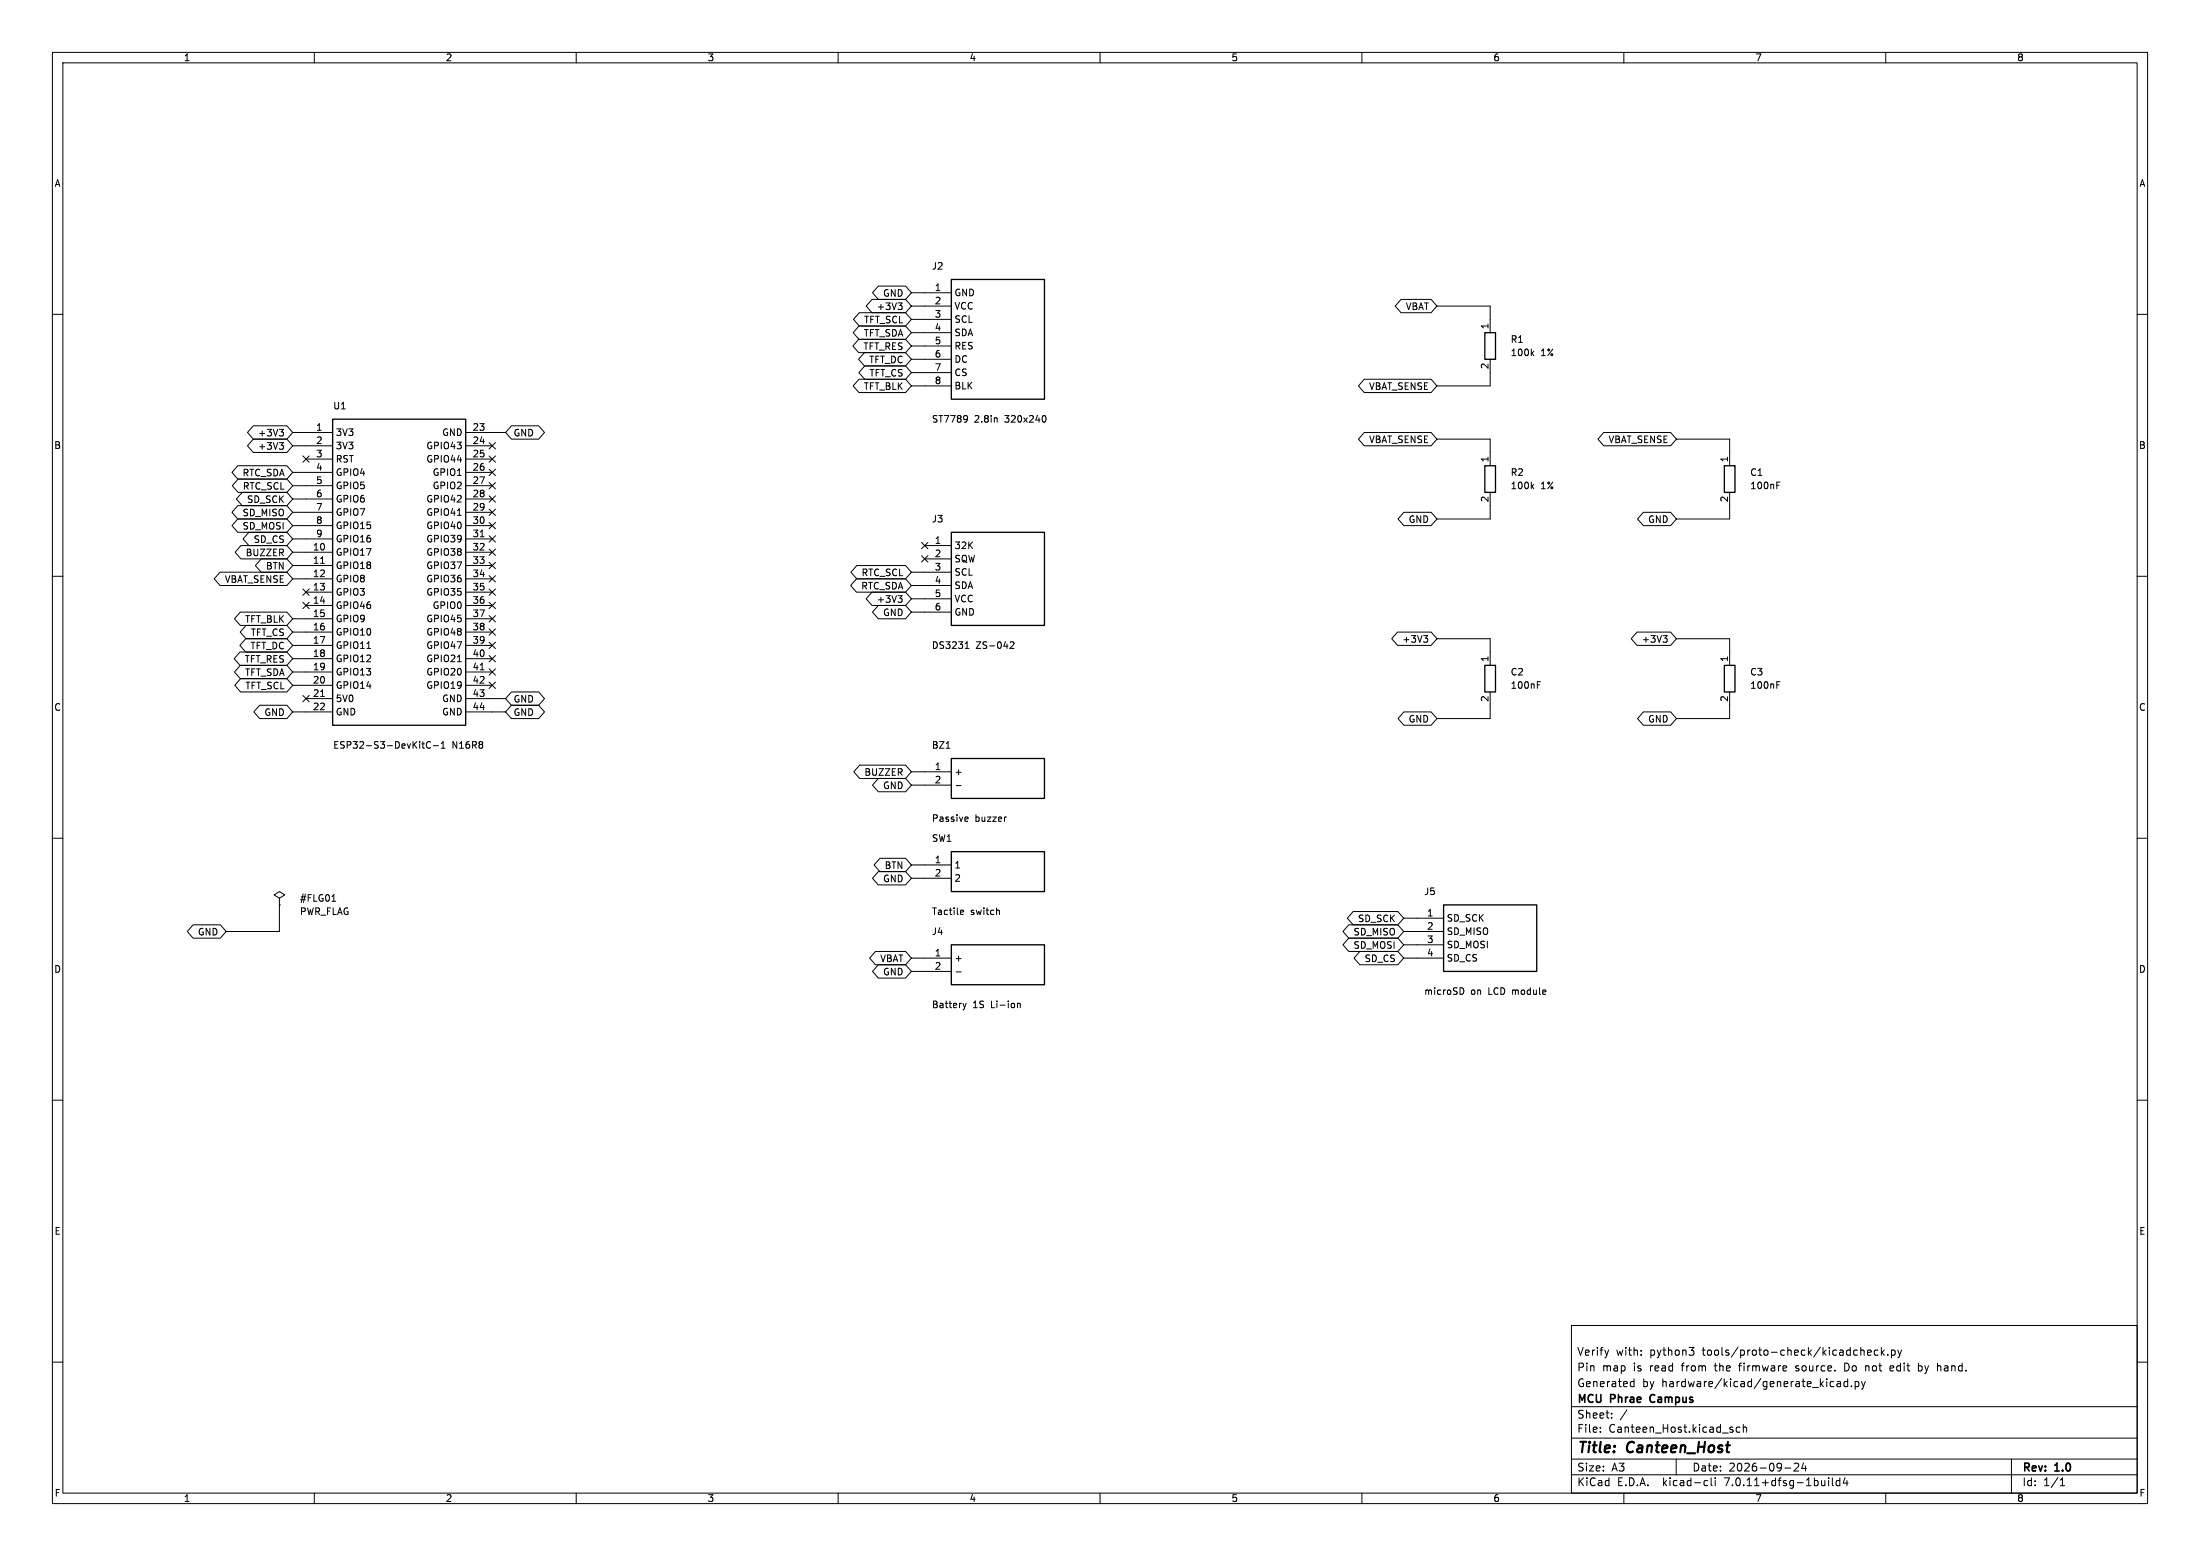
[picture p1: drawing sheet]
<svg xmlns="http://www.w3.org/2000/svg" width="420mm" height="297mm" viewBox="0 0 420 297" stroke-linecap="round" stroke-linejoin="round" font-family="sans-serif">
<g fill="none" stroke="#000" stroke-width=".19">
<path d="M10 10h400v277h-400zM12 12h396v273h-396zM60 10v2M110 10v2M160 10v2M210 10v2M260 10v2M310 10v2M360 10v2M10 60h2M164 59.7h8.9l1.1 1.3-1.1 1.2h-8.9l-1.1-1.2zM166.5 57.1h6.4l1.1 1.3-1.1 1.3h-6.4l-1.1-1.3z"/>
<path d="M167.7 54.6h5.2l1.1 1.3-1.1 1.3h-5.2l-1.1-1.3zM171.4 57.8h.8l-.4 .5M172 58.3l.2 .2v.3l-.2 .3M174 55.9h7.6M174 58.4h7.6M267.5 57.1h5.7l1.1 1.3-1.1 1.3h-5.7l-1.2-1.3zM274.3 58.4h10.2v5.1M408 60h2M163.9 64.8h9l1.1 1.2-1.1 1.3h-9l-1.1-1.3zM164 72.4h8.9l1.1 1.3-1.1 1.2h-8.9l-1.1-1.2zM164 62.2h8.9l1.1 1.3-1.1 1.3h-8.9l-1.1-1.3zM165 67.3h7.9l1.1 1.3-1.1 1.3h-7.9l-1.1-1.3z"/>
<path d="M165.1 69.8h7.8l1.1 1.3-1.1 1.3h-7.8l-1.1-1.3zM174 61h7.6M174 63.5h7.6M174 66h7.6M174 68.6h7.6M174 71.1h7.6M174 73.7h7.6M184.4 79.3l.3 .3-.2 .9M184.7 79.9l-.3 .2M190.3 79.8l.1 .8M199.3 79.3a.68 .68 0 0 1 .4 .7 .68 .68 0 0 1-.4 .6M260.4 72.4h12.8l1.1 1.3-1.1 1.2h-12.8l-1.1-1.2z"/>
<path d="M284.5 68.6v5.1h-10.2M292.5 67.4l.3 .5M292.8 67l-.5 .5M45.4 88.9h9.4l1.1 1.3-1.1 1.2h-9.4l-1.1-1.2zM45.4 99.1h9.4l1.1 1.2-1.1 1.3h-9.4l-1.1-1.3zM45.4 96.5h9.4l1.1 1.3-1.1 1.3h-9.4l-1.1-1.3zM45.5 91.4h9.3l1.1 1.3-1.1 1.3h-9.3l-1.2-1.3zM46.2 94h8.6l1.1 1.3-1.1 1.2h-8.6l-1.1-1.2zM48.4 83.8h6.4l1.1 1.3-1.1 1.3h-6.4l-1.2-1.3zM48.4 81.3h6.4l1.1 1.3-1.1 1.2h-6.4l-1.2-1.2zM53.3 84.5h.8l-.4 .5M53.3 82h.8l-.4 .4"/>
<path d="M53.9 85l.2 .2v.3l-.2 .3M53.9 82.4l.2 .3v.3l-.2 .2M55.9 82.6h7.6M55.9 85.1h7.6M55.9 90.2h7.6M55.9 92.7h7.6M55.9 95.3h7.6M55.9 97.8h7.6M57.8 87l1.2 1.2M58.4 87.6h5.1M59 87l-1.2 1.2M87.3 98.4h.7"/>
<path d="M88.9 82.6h7.6M88.9 85.1h5.1M88.9 87.6h5.1M88.9 90.2h5.1M88.9 92.7h5.1M88.9 95.3h5.1M88.9 97.8h5.1M93.4 97.2l1.2 1.2M93.4 99.7l1.2 1.2M93.4 94.6l1.2 1.3M93.4 84.5l1.2 1.2M93.4 89.6l1.2 1.2"/>
<path d="M93.4 92.1l1.2 1.2M93.4 87l1.2 1.2M94.6 97.2l-1.2 1.2M94.6 99.7l-1.2 1.2M94.6 94.6l-1.2 1.3M94.6 84.5l-1.2 1.2M94.6 89.6l-1.2 1.2M94.6 92.1l-1.2 1.2M94.6 87l-1.2 1.2M97.6 81.3h5.2l1.1 1.3-1.1 1.2h-5.2l-1.1-1.2zM260.4 82.5h12.8l1.1 1.3-1.1 1.3h-12.8l-1.1-1.3zM268 97.8h5.2l1.1 1.3-1.1 1.2h-5.2l-1.1-1.2z"/>
<path d="M274.3 83.8h10.2v5.1M284.5 94v5.1h-10.2M292.5 92.8l.3 .5M292.8 92.4l-.5 .5M306.2 82.5h12.7l1.1 1.3-1.1 1.3h-12.7l-1.1-1.3zM313.7 97.8h5.2l1.1 1.3-1.1 1.2h-5.2l-1.1-1.2zM320 83.8h10.2v5.1M330.2 94v5.1h-10.2M339.2 92.6h.4M339.2 92h.6M10 110h2M42 109.2h12.8l1.1 1.3-1.1 1.3h-12.8l-1.1-1.3z"/>
<path d="M45.9 116.8h8.9l1.1 1.3-1.1 1.3h-8.9l-1.1-1.3zM46 104.1h8.8l1.1 1.3-1.1 1.3h-8.8l-1.1-1.3zM47 119.4h7.8l1.1 1.3-1.1 1.2h-7.8l-1.1-1.2zM47.5 101.6h7.3l1.1 1.3-1.1 1.2h-7.3l-1.1-1.2zM49.9 106.7h4.9l1.1 1.3-1.1 1.2h-4.9l-1.1-1.2zM55.9 105.4h7.6M55.9 108h7.6M55.9 110.5h7.6M55.9 118.1h7.6M55.9 100.3h7.6M55.9 102.9h7.6M57.8 112.4l1.2 1.2"/>
<path d="M57.8 115l1.2 1.2M58.4 113h5.1M58.4 115.6h5.1M59 112.4l-1.2 1.2M59 115l-1.2 1.2M61.2 107.5h.7M88.9 105.4h5.1M88.9 108h5.1M88.9 110.5h5.1M88.9 113h5.1M88.9 115.6h5.1M88.9 118.1h5.1"/>
<path d="M88.9 100.3h5.1M88.9 102.9h5.1M91.7 102.5h.7M93.4 102.3l1.2 1.2M93.4 104.8l1.2 1.2M93.4 107.3l1.2 1.3M93.4 109.9l1.2 1.2M93.4 112.4l1.2 1.2M93.4 115l1.2 1.2M93.4 117.5l1.2 1.2M94.6 102.3l-1.2 1.2M94.6 104.8l-1.2 1.2"/>
<path d="M94.6 107.3l-1.2 1.3M94.6 109.9l-1.2 1.2M94.6 112.4l-1.2 1.2M94.6 115l-1.2 1.2M94.6 117.5l-1.2 1.2M163.5 110.5h9.4l1.1 1.3-1.1 1.2h-9.4l-1.1-1.2zM163.6 107.9h9.3l1.1 1.3-1.1 1.3h-9.3l-1.1-1.3zM166.5 113h6.4l1.1 1.3-1.1 1.3h-6.4l-1.1-1.3zM167.7 115.6h5.2l1.1 1.2-1.1 1.3h-5.2l-1.1-1.3zM171.4 113.7h.8l-.4 .5M172 114.2l.2 .2v.3l-.2 .3M174 109.2h7.6"/>
<path d="M174 111.8h7.6M174 114.3h7.6M174 116.8h7.6M175.9 103.5l1.2 1.2M175.9 106.1l1.2 1.2M176.5 104.1h5.1M176.5 106.7h5.1M177.1 103.5l-1.2 1.2M177.1 106.1l-1.2 1.2M408 110h2M45.8 124.5h9l1.1 1.2-1.1 1.3h-9l-1.1-1.3zM45.9 127h8.9l1.1 1.3-1.1 1.2h-8.9l-1.1-1.2z"/>
<path d="M45.9 129.5h8.9l1.1 1.3-1.1 1.3h-8.9l-1.1-1.3zM46.9 121.9h7.9l1.1 1.3-1.1 1.3h-7.9l-1.1-1.3zM49.6 134.6h5.2l1.1 1.3-1.1 1.3h-5.2l-1.1-1.3zM55.9 120.7h7.6M55.9 123.2h7.6M55.9 125.7h7.6M55.9 128.3h7.6M55.9 130.8h7.6M55.9 135.9h7.6M57.8 132.7l1.2 1.3M58.4 133.4h5.1M59 132.7l-1.2 1.3"/>
<path d="M61.2 132.9h.7M70 123.8h.8M87.3 126.3h.7M88.9 120.7h5.1M88.9 123.2h5.1M88.9 125.7h5.1M88.9 128.3h5.1M88.9 130.8h5.1M88.9 133.4h7.6M88.9 135.9h7.6M91.7 127.9h.7M93.4 127.7l1.2 1.2"/>
<path d="M93.4 122.6l1.2 1.2M93.4 125.1l1.2 1.2M93.4 130.2l1.2 1.2M93.4 120l1.2 1.3M94.6 127.7l-1.2 1.2M94.6 122.6l-1.2 1.2M94.6 125.1l-1.2 1.2M94.6 130.2l-1.2 1.2M94.6 120l-1.2 1.3M97.6 134.6h5.2l1.1 1.3-1.1 1.3h-5.2l-1.1-1.3zM97.6 132.1h5.2l1.1 1.3-1.1 1.2h-5.2l-1.1-1.2zM184.3 123.8h.7"/>
<path d="M184.4 122.8l.2-.3v1.3M192.8 122.6l.5-.1 .3 .4-.8 .9h.8M266.8 120.6h6.4l1.1 1.3-1.1 1.3h-6.4l-1.1-1.3zM268 135.9h5.2l1.1 1.3-1.1 1.2h-5.2l-1.1-1.2zM271.8 121.3h.7l-.4 .5M272.3 121.8l.2 .2v.3l-.2 .3M274.3 121.9h10.2v5.1M284.5 132.1v5.1h-10.2M293.5 130.7h.4M293.5 130.1h.6M312.5 120.6h6.4l1.1 1.3-1.1 1.3h-6.4l-1.1-1.3zM313.7 135.9h5.2l1.1 1.3-1.1 1.2h-5.2l-1.1-1.2z"/>
<path d="M317.5 121.3h.8l-.5 .5M318 121.8l.3 .2v.3l-.3 .3M320 121.9h10.2v5.1M330.2 132.1v5.1h-10.2M339.2 130.7h.4M339.2 130.1h.6M10 160h2M80.5 142h.5M80.7 141.5v1.1l.3 .2M82.2 141.7a.6 .6 0 0 0-.9 .4 .6 .6 0 0 0 .6 .7l.3-.1M82.7 142.3h1M84.2 142.8h.8"/>
<path d="M84.2 141.9l.4-.4v1.3M164.1 146h8.8l1.1 1.3-1.1 1.3h-8.8l-1.1-1.3zM167.7 148.6h5.2l1.1 1.3-1.1 1.2h-5.2l-1.1-1.2zM174 147.3h7.6M174 149.9h7.6M180.6 142.8h.8M182.5 150h1M184.4 155.9l.3 .1 .1 .2-.6 .2M184.7 156.7l-.3 .1M192 155.9h.1M408 160h2M36.9 176.5h5.2l1.1 1.3-1.1 1.3h-5.2l-1.1-1.3z"/>
<path d="M53.3 171.5l1.1-.7-1.1-.6-1 .6 1 .7v1.2M53.3 172.7h.1M53.3 172.7v5.1h-10.1M63.4 172h.7M167.7 166.4h5.2l1.1 1.2-1.1 1.3h-5.2l-1.1-1.3zM168 163.8h4.9l1.1 1.3-1.1 1.3h-4.9l-1.1-1.3zM174 165.1h7.6M174 167.6h7.6M183.5 173.7l.4 .1 .1 .2-.6 .1M183.9 174.5l-.4 .1M190.6 173.7l.2 .2v.7M257.5 179.1h9.4l1.1 1.2-1.1 1.3h-9.4l-1.1-1.3z"/>
<path d="M257.5 176.5h9.4l1.1 1.3-1.1 1.3h-9.4l-1.1-1.3zM258.3 174h8.6l1.1 1.3-1.1 1.2h-8.6l-1.1-1.2zM268 175.3h7.6M268 177.8h7.6M167.1 181.6h5.8l1.1 1.3-1.1 1.3h-5.8l-1.1-1.3zM167.7 184.1h5.2l1.1 1.3-1.1 1.3h-5.2l-1.1-1.3zM174 182.9h7.6M174 185.4h7.6M182.5 185.5h1M183.8 191.5l.3 .8M184.1 192.3l-.1 .4M184.4 191.5l-.3 .8"/>
<path d="M194.2 191.5v.8M194.2 191.6l.2-.1 .3 .1 .1 .7M259.6 181.6h7.3l1.1 1.3-1.1 1.3h-7.3l-1.1-1.3zM268 182.9h7.6M268 180.3h7.6M279 188.5a.68 .68 0 0 1 .5 .7 .68 .68 0 0 1-.5 .6M10 210h2M408 210h2M10 260h2M300 253h108v32h-108zM307.1 257.7l-.4 1M313.3 258.5v.2"/>
<path d="M313.3 257.8v.1M322.4 257.2h1l-.5 .6M323.1 257.8l.3 .2v.4l-.3 .3M355.4 257.7h.3l.2 .2v.8M356.5 258.2l.7-.2v-.2l-.5-.1-.2 .2 .1 .7h.6M358.5 257.8l-.4-.1-.3 .3 .1 .6h.6M359.2 257.2v1.5M359.3 258.1l.4 .6M359.7 257.7l-.5 .6M360.4 258.5v.2M361.1 257.8l.4-.1 .3 .3-.1 .6h-.6M361.1 257.7v1.5"/>
<path d="M362.3 257.7l.4 1M362.7 258.7l-.4 .5M363 257.7l-.3 1M408 260h2M300 278.5h108M300 274.5h108M300 268.5h108M305.5 273.2v.2M305.5 272.5v.1M307.7 270.5v.2M307.7 269.8v.1M310.6 269.1l-1.3 1.9"/>
<path d="M311.4 264.6h.5M311.4 263.8h.5M311.9 263.2v1.5M320 278.5v3M332.2 272.5l-.5-.1-.3 .3 .2 .6h.6M332.8 272.5l.2-.1 .4 .1v.9M332.8 271.9v1.5M342.5 279.4l.6-.1 .2 .1 .1 .3-1 1.1h1M342.8 261.6l.1 .1M342.9 260.8v.3M344.3 279.2l-.4 1.1h1M344.7 279.8v1"/>
<path d="M349.7 263.7l.4 .1M350.1 264.6l-.4 .1M350.7 263.8h.6l.1 .9M351.4 264l-.5 .1a.29 .29 0 0 0-.2 .3 .29 .29 0 0 0 .2 .3l.5-.1M352.5 260.2h-.3v1.5h.3M352.7 263.8l-.4-.1-.3 .3 .2 .6h.5M352.7 263.2v1.5M353.4 264.5v.2M354.2 263.8l.4-.1 .3 .3-.2 .6h-.5M354.2 263.7v1.5M355.4 263.7l.3 1M355.7 264.7l-.3 .5"/>
<path d="M356.1 263.7l-.4 1M356.6 260.7l-.4 .1M361.4 260.8l-.4-.1-.2 .2 .1 .7h.5M361.5 261l-.7 .2M366.2 260.8l.5-.1 .2 .3M366.2 260.2v1.5M366.9 261.4l-.2 .3-.5-.1M370.3 260.7l.2 .2v.8M384 278.5v6.5M60 285v2M110 285v2M160 285v2"/>
<path d="M210 285v2M260 285v2M300 281.5h108M310 285v2M325.6 282.6l.4 .1M326 283.5l-.4 .1M326.7 282.1v1.3l.2 .2M327.4 282.1v.1M327.4 282.6v1M340.7 280.2h1.2M349.1 282.1v.1M349.1 282.6v1"/>
<path d="M349.8 282.1v1.3l.2 .2M351.2 282.7l-.4-.1-.3 .3 .2 .6h.5M351.2 282.1v1.5M352.2 282l-.3 1.1h.9M352.6 282.6v1M360 285v2M393.3 283.6h.9M393.3 282.5l.4-.4v1.5"/>
</g>
<path d="M315.1 266.4l-.1 .4 .1 .7" fill="none" stroke="#000" stroke-width=".3"/>
<path d="M181.6 53.3h17.8v22.9h-17.8zM283.5 63.5h2v5.1h-2zM63.5 80h25.4v58.4h-25.4zM283.5 88.9h2v5.1h-2zM329.2 88.9h2v5.1h-2zM181.6 101.6h17.8v17.8h-17.8zM283.5 127h2v5.1h-2zM329.2 127h2v5.1h-2zM181.6 144.8h17.8v7.6h-17.8zM181.6 162.6h17.8v7.6h-17.8zM275.6 172.7h17.8v12.7h-17.8zM181.6 180.3h17.8v7.7h-17.8z" fill="none" stroke="#000" stroke-width=".25"/>
<g font-size="2.8">
<text x="301" y="277.9">Title:</text>
<text x="310.6" y="277.9">Canteen_Host</text>
</g>
<g font-size="2.1">
<text x="301" y="262">Pin</text>
<text x="301" y="259">Verify</text>
<text x="305.9" y="262">map</text>
<text x="308.5" y="259">with:</text>
<text x="311.9" y="262">is</text>
<text x="315" y="259">python3</text>
<text x="315.1" y="262">read</text>
<text x="321.3" y="262">from</text>
<text x="325.2" y="259">tools/proto-check/kicadcheck.py</text>
<text x="327.8" y="262">the</text>
<text x="332.6" y="262">firmware</text>
<text x="343.5" y="262">source.</text>
<text x="353" y="262">Do</text>
<text x="357.1" y="262">not</text>
<text x="362" y="262">edit</text>
<text x="367.5" y="262">by</text>
<text x="371.3" y="262">hand.</text>
<text x="301" y="268.2">MCU</text>
<text x="301" y="265">Generated</text>
<text x="307.5" y="268.2">Phrae</text>
<text x="313.5" y="265">by</text>
<text x="315.7" y="268.2">Campus</text>
<text x="317.3" y="265">hardware/kicad/generate_kicad.py</text>
<text x="301" y="273.7">File:</text>
<text x="301" y="271">Sheet:</text>
<text x="307.1" y="273.7">Canteen_Host.kicad_sch</text>
<text x="301" y="281.1">Size:</text>
<text x="307.6" y="281.1">A3</text>
<text x="323" y="281.1">Date:</text>
<text x="330" y="281.1">2026-09-24</text>
<text x="386" y="281.3">Rev:</text>
<text x="392.4" y="281.3">1.0</text>
<text x="301" y="283.9">KiCad</text>
<text x="308.7" y="283.9">E.D.A.</text>
<text x="317.6" y="283.9">kicad-cli</text>
<text x="329.5" y="283.9">7.0.11+dfsg-1build4</text>
<text x="386" y="283.9">Id:</text>
<text x="390.1" y="283.9">1/1</text>
</g>
<g font-size="1.8">
<text x="35" y="11.9">1</text>
<text x="85" y="11.9">2</text>
<text x="135" y="11.9">3</text>
<text x="185" y="11.9">4</text>
<text x="235" y="11.9">5</text>
<text x="285" y="11.9">6</text>
<text x="335" y="11.9">7</text>
<text x="385" y="11.9">8</text>
<text x="10.3" y="35.9">A</text>
<text x="408.3" y="35.9">A</text>
<text x="177.8" y="51.7">J2</text>
<text x="167.3" y="59.4">+3V3</text>
<text x="168.5" y="56.8">GND</text>
<text x="178.4" y="55.6">1</text>
<text x="178.4" y="58.2">2</text>
<text x="182.1" y="56.7">GND</text>
<text x="182.1" y="59.3">VCC</text>
<text x="268.3" y="59.4">VBAT</text>
<text x="164.8" y="64.5">TFT_SDA</text>
<text x="164.9" y="61.9">TFT_SCL</text>
<text x="178.4" y="60.7">3</text>
<text x="178.4" y="63.2">4</text>
<text x="178.4" y="65.8">5</text>
<text x="182.1" y="61.8">SCL</text>
<text x="182.1" y="64.4">SDA</text>
<text x="284.2" y="62.9" transform="rotate(-90 284.2 62.9)">1</text>
<text x="288.3" y="65.6">R1</text>
<text x="164.7" y="67">TFT_RES</text>
<text x="165.8" y="69.5">TFT_DC</text>
<text x="178.4" y="68.3">6</text>
<text x="178.4" y="70.9">7</text>
<text x="182.1" y="66.9">RES</text>
<text x="182.1" y="69.4">DC</text>
<text x="182.1" y="72">CS</text>
<text x="284.2" y="70.6" transform="rotate(-90 284.2 70.6)">2</text>
<text x="288.3" y="68.2">100k</text>
<text x="294.1" y="68.2">1%</text>
<text x="164.8" y="74.6">TFT_BLK</text>
<text x="165.9" y="72.1">TFT_CS</text>
<text x="178.4" y="73.4">8</text>
<text x="182.1" y="74.5">BLK</text>
<text x="261.3" y="74.6">VBAT_SENSE</text>
<text x="49.2" y="83.5">+3V3</text>
<text x="60.3" y="82.3">1</text>
<text x="63.5" y="78.3">U1</text>
<text x="64" y="83.4">3V3</text>
<text x="84.3" y="83.4">GND</text>
<text x="90.1" y="82.3">23</text>
<text x="97.9" y="83.5">GND</text>
<text x="177.8" y="80.9">ST7789</text>
<text x="186" y="80.9">2.8in</text>
<text x="191.9" y="80.9">320x240</text>
<text x="10.3" y="85.9">B</text>
<text x="49.2" y="86">+3V3</text>
<text x="60.3" y="84.8">2</text>
<text x="60.3" y="87.4">3</text>
<text x="60.3" y="89.9">4</text>
<text x="64" y="86">3V3</text>
<text x="64" y="88.5">RST</text>
<text x="81.3" y="86">GPIO43</text>
<text x="81.3" y="88.5">GPIO44</text>
<text x="90.1" y="84.8">24</text>
<text x="90.1" y="87.4">25</text>
<text x="90.1" y="89.9">26</text>
<text x="261.3" y="84.8">VBAT_SENSE</text>
<text x="284.2" y="88.3" transform="rotate(-90 284.2 88.3)">1</text>
<text x="307" y="84.8">VBAT_SENSE</text>
<text x="329.9" y="88.3" transform="rotate(-90 329.9 88.3)">1</text>
<text x="408.2" y="85.9">B</text>
<text x="46.2" y="91.1">RTC_SDA</text>
<text x="46.3" y="93.7">RTC_SCL</text>
<text x="60.3" y="92.5">5</text>
<text x="60.3" y="95">6</text>
<text x="64" y="91">GPIO4</text>
<text x="64" y="93.6">GPIO5</text>
<text x="82.5" y="91">GPIO1</text>
<text x="82.5" y="93.6">GPIO2</text>
<text x="90.1" y="92.5">27</text>
<text x="90.1" y="95">28</text>
<text x="284.2" y="96" transform="rotate(-90 284.2 96)">2</text>
<text x="288.3" y="91">R2</text>
<text x="288.3" y="93.6">100k</text>
<text x="294.1" y="93.6">1%</text>
<text x="329.9" y="96" transform="rotate(-90 329.9 96)">2</text>
<text x="334" y="91">C1</text>
<text x="334" y="93.6">100nF</text>
<text x="46.2" y="101.3">SD_MOSI</text>
<text x="46.2" y="98.7">SD_MISO</text>
<text x="47.1" y="96.2">SD_SCK</text>
<text x="60.3" y="97.5">7</text>
<text x="60.3" y="100.1">8</text>
<text x="64" y="96.1">GPIO6</text>
<text x="64" y="98.7">GPIO7</text>
<text x="64" y="101.2">GPIO15</text>
<text x="81.3" y="96.1">GPIO42</text>
<text x="81.3" y="98.7">GPIO41</text>
<text x="81.3" y="101.2">GPIO40</text>
<text x="90.1" y="97.5">29</text>
<text x="90.1" y="100.1">30</text>
<text x="177.8" y="99.9">J3</text>
<text x="268.8" y="100">GND</text>
<text x="314.5" y="100">GND</text>
<text x="46.8" y="106.4">BUZZER</text>
<text x="48.3" y="103.8">SD_CS</text>
<text x="59.6" y="105.2">10</text>
<text x="59.6" y="107.7">11</text>
<text x="60.3" y="102.6">9</text>
<text x="64" y="106.3">GPIO17</text>
<text x="64" y="103.7">GPIO16</text>
<text x="81.3" y="103.7">GPIO39</text>
<text x="81.3" y="106.3">GPIO38</text>
<text x="90.1" y="102.6">31</text>
<text x="90.1" y="105.2">32</text>
<text x="90.1" y="107.7">33</text>
<text x="178.4" y="103.9">1</text>
<text x="178.4" y="106.4">2</text>
<text x="182.1" y="105">32K</text>
<text x="182.1" y="107.5">SQW</text>
<text x="42.8" y="111.4">VBAT_SENSE</text>
<text x="50.7" y="108.9">BTN</text>
<text x="59.6" y="110.2">12</text>
<text x="59.6" y="112.8">13</text>
<text x="64" y="108.8">GPIO18</text>
<text x="64" y="111.4">GPIO8</text>
<text x="64" y="113.9">GPIO3</text>
<text x="81.3" y="108.8">GPIO37</text>
<text x="81.3" y="111.4">GPIO36</text>
<text x="81.3" y="113.9">GPIO35</text>
<text x="90.1" y="110.2">34</text>
<text x="90.1" y="112.8">35</text>
<text x="164.3" y="112.7">RTC_SDA</text>
<text x="164.4" y="110.2">RTC_SCL</text>
<text x="178.4" y="109">3</text>
<text x="178.4" y="111.5">4</text>
<text x="182.1" y="110.1">SCL</text>
<text x="182.1" y="112.6">SDA</text>
<text x="46.7" y="119.1">TFT_BLK</text>
<text x="59.6" y="115.3">14</text>
<text x="59.6" y="117.9">15</text>
<text x="64" y="116.4">GPIO46</text>
<text x="64" y="119">GPIO9</text>
<text x="81.3" y="119">GPIO45</text>
<text x="82.5" y="116.4">GPIO0</text>
<text x="90.1" y="115.3">36</text>
<text x="90.1" y="117.9">37</text>
<text x="167.3" y="115.3">+3V3</text>
<text x="168.5" y="117.8">GND</text>
<text x="178.4" y="114">5</text>
<text x="178.4" y="116.6">6</text>
<text x="182.1" y="115.2">VCC</text>
<text x="182.1" y="117.7">GND</text>
<text x="47.7" y="124.1">TFT_DC</text>
<text x="47.8" y="121.6">TFT_CS</text>
<text x="59.6" y="120.4">16</text>
<text x="59.6" y="122.9">17</text>
<text x="59.6" y="125.5">18</text>
<text x="64" y="121.5">GPIO10</text>
<text x="64" y="124.1">GPIO11</text>
<text x="81.3" y="121.5">GPIO48</text>
<text x="81.3" y="124.1">GPIO47</text>
<text x="90.1" y="120.4">38</text>
<text x="90.1" y="122.9">39</text>
<text x="90.1" y="125.5">40</text>
<text x="177.8" y="124.1">DS3231</text>
<text x="186.3" y="124.1">ZS-042</text>
<text x="267.6" y="122.9">+3V3</text>
<text x="313.3" y="122.9">+3V3</text>
<text x="46.6" y="126.7">TFT_RES</text>
<text x="46.7" y="129.2">TFT_SDA</text>
<text x="46.7" y="131.8">TFT_SCL</text>
<text x="59.6" y="128">19</text>
<text x="59.6" y="130.6">20</text>
<text x="64" y="126.6">GPIO12</text>
<text x="64" y="129.1">GPIO13</text>
<text x="64" y="131.7">GPIO14</text>
<text x="81.3" y="126.6">GPIO21</text>
<text x="81.3" y="129.1">GPIO20</text>
<text x="81.3" y="131.7">GPIO19</text>
<text x="90.1" y="128">41</text>
<text x="90.1" y="130.6">42</text>
<text x="284.2" y="126.4" transform="rotate(-90 284.2 126.4)">1</text>
<text x="288.3" y="129.1">C2</text>
<text x="288.3" y="131.7">100nF</text>
<text x="329.9" y="126.4" transform="rotate(-90 329.9 126.4)">1</text>
<text x="334" y="129.1">C3</text>
<text x="334" y="131.7">100nF</text>
<text x="10.3" y="135.9">C</text>
<text x="50.4" y="136.8">GND</text>
<text x="59.6" y="133.1">21</text>
<text x="59.6" y="135.6">22</text>
<text x="64" y="134.2">5V0</text>
<text x="64" y="136.8">GND</text>
<text x="84.3" y="134.2">GND</text>
<text x="84.3" y="136.8">GND</text>
<text x="90.1" y="133.1">43</text>
<text x="90.1" y="135.6">44</text>
<text x="97.9" y="136.8">GND</text>
<text x="97.9" y="134.3">GND</text>
<text x="284.2" y="134.1" transform="rotate(-90 284.2 134.1)">2</text>
<text x="329.9" y="134.1" transform="rotate(-90 329.9 134.1)">2</text>
<text x="408.2" y="135.9">C</text>
<text x="63.5" y="143.1">ESP32-S3-DevKitC-1</text>
<text x="86.3" y="143.1">N16R8</text>
<text x="177.8" y="143.1">BZ1</text>
<text x="268.8" y="138.1">GND</text>
<text x="314.5" y="138.1">GND</text>
<text x="164.9" y="148.3">BUZZER</text>
<text x="178.4" y="147.1">1</text>
<text x="178.4" y="149.6">2</text>
<text x="182.1" y="148.2">+</text>
<text x="168.5" y="150.8">GND</text>
<text x="177.8" y="160.9">SW1</text>
<text x="177.8" y="157.1">Passive</text>
<text x="186.1" y="157.1">buzzer</text>
<text x="168.8" y="166.1">BTN</text>
<text x="178.4" y="164.8">1</text>
<text x="178.4" y="167.4">2</text>
<text x="182.1" y="166">1</text>
<text x="57.2" y="172.3">#FLG01</text>
<text x="168.5" y="168.6">GND</text>
<text x="182.1" y="168.5">2</text>
<text x="271.8" y="171">J5</text>
<text x="37.7" y="178.8">GND</text>
<text x="57.2" y="174.9">PWR_FLAG</text>
<text x="177.8" y="178.7">J4</text>
<text x="177.8" y="174.9">Tactile</text>
<text x="185.3" y="174.9">switch</text>
<text x="258.3" y="178.8">SD_MISO</text>
<text x="259.1" y="176.2">SD_SCK</text>
<text x="272.3" y="175">1</text>
<text x="272.3" y="177.5">2</text>
<text x="276.1" y="176.1">SD_SCK</text>
<text x="276.1" y="178.7">SD_MISO</text>
<text x="10.3" y="185.9">D</text>
<text x="167.9" y="183.8">VBAT</text>
<text x="178.4" y="182.6">1</text>
<text x="178.4" y="185.2">2</text>
<text x="182.1" y="183.7">+</text>
<text x="258.3" y="181.3">SD_MOSI</text>
<text x="260.4" y="183.8">SD_CS</text>
<text x="272.3" y="180.1">3</text>
<text x="272.3" y="182.6">4</text>
<text x="276.1" y="181.2">SD_MOSI</text>
<text x="276.1" y="183.7">SD_CS</text>
<text x="408.2" y="185.9">D</text>
<text x="168.5" y="186.4">GND</text>
<text x="271.8" y="190.1">microSD</text>
<text x="280.8" y="190.1">on</text>
<text x="284.2" y="190.1">LCD module</text>
<text x="177.8" y="192.6">Battery</text>
<text x="185.7" y="192.6">1S</text>
<text x="189.3" y="192.6">Li-ion</text>
<text x="10.3" y="235.9">E</text>
<text x="408.3" y="235.9">E</text>
<text x="10.3" y="285.9">F</text>
<text x="35" y="286.9">1</text>
<text x="85" y="286.9">2</text>
<text x="135" y="286.9">3</text>
<text x="185" y="286.9">4</text>
<text x="235" y="286.9">5</text>
<text x="285" y="286.9">6</text>
<text x="335" y="286.9">7</text>
<text x="385" y="286.9">8</text>
<text x="408.3" y="285.9">F</text>
</g>
</svg>
